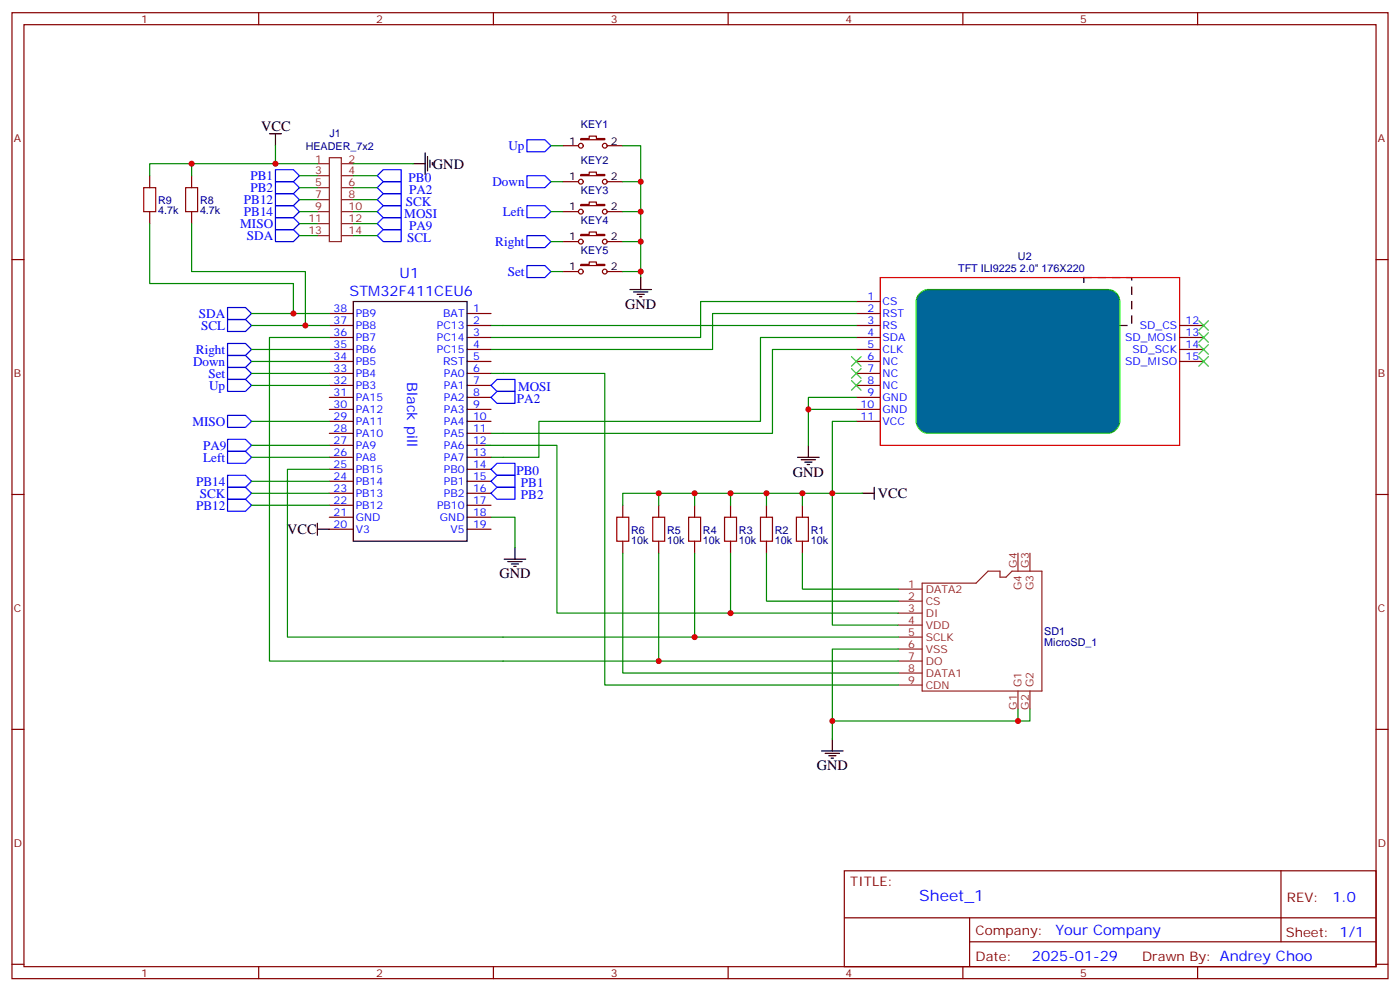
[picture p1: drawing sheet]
<svg xmlns="http://www.w3.org/2000/svg" width="412mm" height="292mm" viewBox="0 0 412 292" stroke-linecap="round" stroke-linejoin="round" font-family="sans-serif">
<g fill="none" stroke="#870000" stroke-width=".35">
<path d="M3.5 3.7h405.4v284.4h-405.4zM7.1 7.3h398.2v277.3h-398.2zM76.2 3.7v3.6M145.3 3.7v3.6M214.5 3.7v3.6M283.6 3.7v3.6M352.8 3.7v3.6M3.5 76.4h3.6M405.3 76.4h3.6M97 92.3h7.1M97 95.8h7.1M97 99.3h7.1"/>
<path d="M137.6 92.3h7M137.6 95.8h7M137.6 99.3h7M252.2 92.3h7.1M252.2 95.8h7.1M252.2 99.3h7.1M252.2 88.8h7.1M347.5 95.8h7M347.5 99.3h7M97 102.9h7.1M97 106.4h7.1M97 109.9h7.1"/>
<path d="M97 113.5h7.1M97 117h7.1M137.6 102.9h7M137.6 106.4h7M137.6 109.9h7M137.6 113.5h7M137.6 117h7M252.2 102.9h7.1M252.2 106.4h7.1M252.2 109.9h7.1M252.2 113.5h7.1M252.2 117h7.1"/>
<path d="M347.5 102.9h7M347.5 106.4h7M97 120.5h7.1M97 124h7.1M97 127.6h7.1M97 131.1h7.1M97 134.6h7.1M97 138.1h7.1M137.6 120.5h7M137.6 124h7M137.6 127.6h7M137.6 131.1h7"/>
<path d="M137.6 134.6h7M137.6 138.1h7M252.2 120.5h7.1M252.2 124h7.1M3.5 145.6h3.6M97 141.7h7.1M97 145.2h7.1M97 148.7h7.1M97 152.3h7.1M97 155.8h7.1M137.6 141.7h7M137.6 145.2h7"/>
<path d="M137.6 148.7h7M137.6 152.3h7M137.6 155.8h7M405.3 145.6h3.6M3.5 214.7h3.6M405.3 214.7h3.6M248.7 256.3h156.6v28.3h-156.6zM377.3 256.4v20.8M248.7 270.2h156.5M285.6 277.2h119.6M285.6 270.2v14.1M3.5 283.8h3.6"/>
<path d="M76.2 284.6v3.5M145.3 284.6v3.5M214.5 284.6v3.5M283.6 284.6v3.5M352.8 284.6v3.5M405.3 283.8h3.6"/>
</g>
<path d="M104.1 88.8h33.5v70.5h-33.5z" fill="none" stroke="#000" stroke-width=".35"/>
<path d="M319.3 81.7h14.1v14.1h-14.1z" fill="none" stroke="#000" stroke-width=".35" stroke-dasharray="2.1 2.1"/>
<path d="M259.3 81.7h88.2v49.4h-88.2z" fill="none" stroke="#f00" stroke-width=".35"/>
<path d="M271 86.3a3.6 3.6 0 0 1 2.4-1.1h52.9a3.5 3.5 0 0 1 3.5 3.6v35.2a3.8 3.8 0 0 1-3.5 3.6h-52.9a3.8 3.8 0 0 1-3.5-3.6v-35.2a3.5 3.5 0 0 1 1.1-2.5z" fill="#069" stroke="#0f0" stroke-width=".35"/>
<g fill="none" stroke="#8c2424" stroke-width=".35">
<path d="M93.5 48.2h3.5M93.5 51.7h3.5M93.5 55.2h3.5M93.5 58.8h3.5M97 46.4h3.5v24.7h-3.5zM100.5 48.2h3.6M100.5 51.7h3.6M100.5 55.2h3.6M100.5 58.8h3.6M93.5 62.3h3.5M93.5 65.8h3.5M93.5 69.4h3.5"/>
<path d="M100.5 62.3h3.6M100.5 65.8h3.6M100.5 69.4h3.6M264.6 173.4h7M264.6 177h7M271.6 171.7h15.9l3.5-3.6h3.6v1.8h1.7l1.8-1.8h8.8v35.3h-35.3zM299.9 162.8v5.3M303.4 162.8v5.3M264.6 180.5h7M264.6 184h7M264.6 187.5h7M264.6 191.1h7"/>
<path d="M264.6 194.6h7M264.6 198.1h7M264.6 201.6h7M299.9 203.4v5.3M303.4 203.4v5.3"/>
</g>
<g fill="none" stroke="#000" stroke-width=".35">
<path d="M79.4 39.4h3.5M81.1 39.4v3.5M121.7 48.2h3.5M125.2 45v6.4M125.9 46.1v4.2M126.6 47.1v2.1M127.4 47.8v.7M185.6 85.2h6.3M186.6 85.9h4.3M187.7 86.6h2.1M188.4 87.3h.7M188.7 81.7v3.5"/>
<path d="M234.9 134.6h6.4M236 135.3h4.2M237.1 136h2.1M237.8 136.7h.7M238.1 131.1v3.5M93.5 155.8h3.5M93.5 154v3.6M254 145.2h3.5M257.5 143.4v3.6M148.5 164.6h6.4M149.6 165.3h4.2M150.6 166h2.2"/>
<path d="M151.3 166.7h.7M151.7 161.1v3.5M245.2 217.5v3.6M242 221.1h6.4M243.1 221.8h4.2M244.1 222.5h2.1M244.8 223.2h.7"/>
</g>
<g fill="none" stroke="#008700" stroke-width=".35">
<path d="M56.4 48.2v3.5M81.1 42.9v5.3h12.4M81.1 48.2h-37v3.5M88.2 51.7h5.3M88.2 55.2h5.3M88.2 58.8h5.3M104.1 48.2h17.6M104.1 51.7h7M104.1 55.2h7M104.1 58.8h7M162.3 53.5h3.5M162.3 42.9h3.5"/>
<path d="M183.4 42.9h5.3v38.8M183.4 53.5h5.3M44.1 65.8v17.7h42.3v8.8M56.4 65.8v14.1h33.6v15.9M88.2 62.3h5.3M88.2 65.8h5.3M88.2 69.4h5.3M104.1 62.3h7M104.1 65.8h7M104.1 69.4h7M162.3 79.9h3.5M162.3 71.1h3.5"/>
<path d="M162.3 62.3h3.5M183.4 79.9h5.3M183.4 71.1h5.3M183.4 62.3h5.3M74.1 95.8h22.9M74.1 92.3h22.9M97 99.3h-17.6v95.3h114.6M144.6 95.8h107.6M252.2 92.3h-42.3v10.6h-65.3M252.2 99.3h-28.2v24.7h-65.3v10.6h-14.1M252.2 88.8h-45.8v10.5h-61.8M74.1 109.9h22.9"/>
<path d="M74.1 102.9h22.9M74.1 106.4h22.9M74.1 113.5h22.9M144.6 109.9h33.6v91.7h86.4M252.2 117h-14.1v14.1M252.2 102.9h-24.7v24.7h-82.9M74.1 134.6h22.9M74.1 131.1h22.9M74.1 124h22.9M97 138.1h-12.3v49.4h119.9M142.9 131.1h21.1v49.4h51.2M238.1 120.5h14.1"/>
<path d="M252.2 124h-7v60h19.4M74.1 145.2h22.9M74.1 141.7h22.9M74.1 148.7h22.9M144.6 152.3h7.1v8.8M194 145.2v3.5M204.6 145.2v3.5M215.2 145.2v3.5M225.8 145.2v3.5M236.4 145.2v3.5M254 145.2h-70.6v3.5M183.4 162.8v35.3h81.2"/>
<path d="M194 162.8v31.8h70.6M204.6 162.8v24.7h60M215.2 162.8v17.7h49.4M225.8 162.8v14.2h38.8M236.4 162.8v10.6h28.2M264.6 191.1h-19.4v26.4M299.9 208.7v3.5M303.4 208.7v3.5h-58.2"/>
</g>
<g fill="none" stroke="#3c3" stroke-width=".35">
<path d="M353.1 94.4l2.9 2.8M353.1 97.9l2.9 2.9M356 94.4l-2.9 2.8M356 97.9l-2.9 2.9M250.8 105l2.8 2.8M250.8 108.5l2.8 2.8M250.8 112l2.8 2.9M253.6 105l-2.8 2.8M253.6 108.5l-2.8 2.8M253.6 112l-2.8 2.9M353.1 101.5l2.9 2.8M353.1 105l2.9 2.8"/>
<path d="M356 101.5l-2.9 2.8M356 105l-2.9 2.8"/>
</g>
<path d="M42.3 55.2h3.6v7.1h-3.6zM54.7 55.2h3.5v7.1h-3.5zM181.7 152.3h3.5v7h-3.5zM192.3 152.3h3.5v7h-3.5zM202.8 152.3h3.6v7h-3.6zM213.4 152.3h3.6v7h-3.6zM224 152.3h3.5v7h-3.5zM234.6 152.3h3.5v7h-3.5z" fill="none" stroke="#a10000" stroke-width=".35"/>
<g fill="none" stroke="#870000" stroke-width=".35">
<path d="M44.1 51.7v3.5M56.4 51.7v3.5M165.8 42.9h4.6M165.8 53.5h4.6M171.1 40.8h2.5v-.7h2.1v.7h2.5v.3h-7.1zM171.1 51.4h2.5v-.7h2.1v.7h2.5v.3h-7.1zM178.9 42.9h4.5M178.9 53.5h4.5M44.1 62.3v3.5M56.4 62.3v3.5M165.8 62.3h4.6M165.8 71.1h4.6"/>
<path d="M165.8 79.9h4.6M171.1 60.2h2.5v-.7h2.1v.7h2.5v.3h-7.1zM171.1 69h2.5v-.7h2.1v.7h2.5v.4h-7.1zM171.1 77.8h2.5v-.7h2.1v.7h2.5v.4h-7.1zM178.9 62.3h4.5M178.9 71.1h4.5M178.9 79.9h4.5M183.4 148.7v3.6M183.4 159.3v3.5M194 148.7v3.6M194 159.3v3.5M204.6 148.7v3.6"/>
<path d="M204.6 159.3v3.5M215.2 148.7v3.6M215.2 159.3v3.5M225.8 148.7v3.6M225.8 159.3v3.5M236.4 148.7v3.6M236.4 159.3v3.5"/>
<circle cx="171.1" cy="42.9" r=".71"/>
<circle cx="171.1" cy="53.5" r=".71"/>
<circle cx="178.2" cy="42.9" r=".71"/>
<circle cx="178.2" cy="53.5" r=".71"/>
<circle cx="171.1" cy="71.1" r=".71"/>
<circle cx="171.1" cy="79.9" r=".71"/>
<circle cx="171.1" cy="62.3" r=".71"/>
<circle cx="178.2" cy="71.1" r=".71"/>
<circle cx="178.2" cy="79.9" r=".71"/>
<circle cx="178.2" cy="62.3" r=".71"/>
</g>
<g fill="none" stroke="#00f" stroke-width=".35">
<path d="M81.1 50h5.3l1.8 1.7-1.8 1.8h-5.3zM81.1 53.5h5.3l1.8 1.7-1.8 1.8h-5.3zM81.1 57h5.3l1.8 1.8-1.8 1.7h-5.3zM112.9 57h5.3v3.5h-5.3l-1.8-1.7zM112.9 53.5h5.3v3.5h-5.3l-1.8-1.8zM112.9 50h5.3v3.5h-5.3l-1.8-1.8zM155.2 41.1h5.3l1.8 1.8-1.8 1.8h-5.3zM155.2 51.7h5.3l1.8 1.8-1.8 1.7h-5.3zM81.1 60.5h5.3l1.8 1.8-1.8 1.8h-5.3zM81.1 64.1h5.3l1.8 1.7-1.8 1.8h-5.3zM81.1 67.6h5.3l1.8 1.8-1.8 1.7h-5.3zM111.1 69.4l1.8-1.8h5.3v3.5h-5.3z"/>
<path d="M111.1 65.8l1.8-1.7h5.3v3.5h-5.3zM111.1 62.3l1.8-1.8h5.3v3.6h-5.3zM155.2 60.5h5.3l1.8 1.8-1.8 1.8h-5.3zM155.2 69.4h5.3l1.8 1.7-1.8 1.8h-5.3zM155.2 78.2h5.3l1.8 1.7-1.8 1.8h-5.3zM67 90.5h5.3l1.8 1.8-1.8 1.8h-5.3zM67 94.1h5.3l1.8 1.7-1.8 1.8h-5.3zM67 111.7h5.3l1.8 1.8-1.8 1.7h-5.3zM67 104.6h5.3l1.8 1.8-1.8 1.8h-5.3zM67 101.1h5.3l1.8 1.8-1.8 1.7h-5.3zM67 108.2h5.3l1.8 1.7-1.8 1.8h-5.3zM146.4 115.2h5.3v3.5h-5.3l-1.8-1.7z"/>
<path d="M146.4 111.7h5.3v3.5h-5.3l-1.8-1.7zM67 132.9h5.3l1.8 1.7-1.8 1.8h-5.3zM67 139.9h5.3l1.8 1.8-1.8 1.7h-5.3zM67 122.3h5.3l1.8 1.7-1.8 1.8h-5.3zM67 129.3h5.3l1.8 1.8-1.8 1.8h-5.3zM146.4 139.9h5.3v3.5h-5.3l-1.8-1.7zM146.4 136.4h5.3v3.5h-5.3l-1.8-1.8zM67 147h5.3l1.8 1.7-1.8 1.8h-5.3zM67 143.4h5.3l1.8 1.8-1.8 1.8h-5.3zM146.4 143.4h5.3v3.6h-5.3l-1.8-1.8z"/>
</g>
<g fill="#c00">
<circle cx="245.2" cy="212.2" r=".88"/>
<circle cx="299.9" cy="212.2" r=".88"/>
<circle cx="238.1" cy="120.5" r=".88"/>
<circle cx="245.2" cy="145.2" r=".88"/>
<circle cx="194" cy="145.2" r=".88"/>
<circle cx="204.6" cy="145.2" r=".88"/>
<circle cx="215.2" cy="145.2" r=".88"/>
<circle cx="225.8" cy="145.2" r=".88"/>
<circle cx="236.4" cy="145.2" r=".88"/>
<circle cx="215.2" cy="180.5" r=".88"/>
<circle cx="204.6" cy="187.5" r=".88"/>
<circle cx="194" cy="194.6" r=".88"/>
<circle cx="188.7" cy="79.9" r=".88"/>
<circle cx="188.7" cy="71.1" r=".88"/>
<circle cx="188.7" cy="62.3" r=".88"/>
<circle cx="188.7" cy="53.5" r=".88"/>
<circle cx="81.1" cy="48.2" r=".88"/>
<circle cx="56.4" cy="48.2" r=".88"/>
<circle cx="90" cy="95.8" r=".88"/>
<circle cx="86.4" cy="92.3" r=".88"/>
</g>
<text font-size="4.6" fill="#00f" x="270.8" y="265.4">Sheet_1</text>
<g font-size="4.2">
<text x="76.9" y="38.7">VCC</text>
<text x="127.5" y="49.6">GND</text>
<text x="184.1" y="90.9">GND</text>
<text x="233.5" y="140.3">GND</text>
<text x="258.6" y="146.6">VCC</text>
<text x="84.6" y="157.2">VCC</text>
<text x="147.1" y="170.3">GND</text>
<text x="240.6" y="226.7">GND</text>
</g>
<g font-size="4.2" fill="#00f">
<text x="117.7" y="81.7">U1</text>
<text x="103" y="87">STM32F411CEU6</text>
<text x="119.9" y="112.6" transform="rotate(90 119.9 112.6)">Black pill</text>
<text x="392.5" y="265.6">1.0</text>
<text x="310.9" y="275.2">Your Company</text>
<text x="304" y="283">2025-01-29</text>
</g>
<g font-size="3.9" fill="#00f">
<text x="149.8" y="44.2">Up</text>
<text x="73.8" y="53">PB1</text>
<text x="120.4" y="53.5">PB0</text>
<text x="73.8" y="56.5">PB2</text>
<text x="120.5" y="57">PA2</text>
<text x="145" y="54.8">Down</text>
<text x="71.9" y="60">PB12</text>
<text x="71.9" y="63.6">PB14</text>
<text x="119.1" y="64.1">MOSI</text>
<text x="119.5" y="60.5">SCK</text>
<text x="148.1" y="63.6">Left</text>
<text x="70.8" y="67.1">MISO</text>
<text x="72.7" y="70.6">SDA</text>
<text x="119.9" y="71.1">SCL</text>
<text x="120.5" y="67.6">PA9</text>
<text x="145.9" y="72.4">Right</text>
<text x="149.6" y="81.2">Set</text>
<text x="58.6" y="93.6">SDA</text>
<text x="59.3" y="97.1">SCL</text>
<text x="56.9" y="107.7">Down</text>
<text x="57.7" y="104.1">Right</text>
<text x="61.4" y="111.2">Set</text>
<text x="61.6" y="114.7">Up</text>
<text x="152.3" y="118.7">PA2</text>
<text x="152.6" y="115.2">MOSI</text>
<text x="56.7" y="125.3">MISO</text>
<text x="59.8" y="132.4">PA9</text>
<text x="59.9" y="135.9">Left</text>
<text x="57.7" y="142.9">PB14</text>
<text x="152.1" y="139.9">PB0</text>
<text x="153.5" y="143.4">PB1</text>
<text x="58.8" y="146.5">SCK</text>
<text x="153.5" y="147">PB2</text>
<text x="57.7" y="150">PB12</text>
</g>
<g font-size="3.9" fill="#800">
<text x="250.5" y="260.9">TITLE:</text>
<text x="379.1" y="265.6">REV:</text>
<text x="287.4" y="275.1">Company:</text>
<text x="378.7" y="275.7">Sheet: 1/1</text>
<text x="287.4" y="282.8">Date:</text>
<text x="336.4" y="282.9">Drawn By: Andrey Choo</text>
</g>
<g font-size="3.2" fill="#800">
<text x="41.6" y="6.7">1</text>
<text x="110.8" y="6.7">2</text>
<text x="179.9" y="6.7">3</text>
<text x="249.1" y="6.7">4</text>
<text x="318.2" y="6.7">5</text>
<text x="4.1" y="41.8">A</text>
<text x="405.9" y="41.8">A</text>
<text x="4.1" y="111">B</text>
<text x="405.9" y="111">B</text>
<text x="4.1" y="180.1">C</text>
<text x="405.9" y="180.1">C</text>
<text x="4.1" y="249.3">D</text>
<text x="405.9" y="249.3">D</text>
<text x="41.6" y="287.5">1</text>
<text x="110.8" y="287.5">2</text>
<text x="179.9" y="287.5">3</text>
<text x="249.1" y="287.5">4</text>
<text x="318.2" y="287.5">5</text>
</g>
<g font-size="3.2" fill="#000080">
<text x="97" y="40.4">J1</text>
<text x="171.1" y="37.6">KEY1</text>
<text x="90" y="44.2">HEADER_7x2</text>
<text x="171.1" y="48.2">KEY2</text>
<text x="171.1" y="57">KEY3</text>
<text x="46.6" y="63.1">4.7k</text>
<text x="46.6" y="60">R9</text>
<text x="58.9" y="63.1">4.7k</text>
<text x="58.9" y="60">R8</text>
<text x="171.1" y="65.8">KEY4</text>
<text x="171.1" y="74.6">KEY5</text>
<text x="299.9" y="76.4">U2</text>
<text x="282.2" y="79.9">TFT ILI9225 2.0&quot; 176X220</text>
<text x="185.9" y="160.1">10k</text>
<text x="185.9" y="157.1">R6</text>
<text x="196.5" y="160.1">10k</text>
<text x="196.5" y="157.1">R5</text>
<text x="207.1" y="160.1">10k</text>
<text x="207.1" y="157.1">R4</text>
<text x="217.7" y="160.1">10k</text>
<text x="217.7" y="157.1">R3</text>
<text x="228.2" y="160.1">10k</text>
<text x="228.2" y="157.1">R2</text>
<text x="238.8" y="160.1">10k</text>
<text x="238.8" y="157.1">R1</text>
<text x="307.6" y="190.1">MicroSD_1</text>
<text x="307.6" y="187">SD1</text>
</g>
<g font-size="3.2" fill="#8d2323">
<text x="92.9" y="47.8">1</text>
<text x="102.7" y="47.8">2</text>
<text x="92.9" y="51.4">3</text>
<text x="102.7" y="51.4">4</text>
<text x="92.9" y="54.9">5</text>
<text x="92.9" y="58.4">7</text>
<text x="102.7" y="54.9">6</text>
<text x="102.7" y="58.4">8</text>
<text x="90.9" y="65.5">11</text>
<text x="92.9" y="61.9">9</text>
<text x="102.7" y="61.9">10</text>
<text x="102.7" y="65.5">12</text>
<text x="90.9" y="69">13</text>
<text x="102.7" y="69">14</text>
<text x="299.5" y="167.1" transform="rotate(-90 299.5 167.1)">G4</text>
<text x="303" y="167.1" transform="rotate(-90 303 167.1)">G3</text>
<text x="267.5" y="173.1">1</text>
<text x="300.9" y="173.7" transform="rotate(-90 300.9 173.7)">G4</text>
<text x="304.4" y="173.7" transform="rotate(-90 304.4 173.7)">G3</text>
<text x="267.5" y="176.6">2</text>
<text x="272.7" y="174.5">DATA2</text>
<text x="272.7" y="178">CS</text>
<text x="267.5" y="180.1">3</text>
<text x="267.5" y="183.7">4</text>
<text x="272.7" y="181.5">DI</text>
<text x="272.7" y="185.1">VDD</text>
<text x="267.5" y="187.2">5</text>
<text x="267.5" y="190.7">6</text>
<text x="272.7" y="188.6">SCLK</text>
<text x="267.5" y="194.2">7</text>
<text x="267.5" y="197.8">8</text>
<text x="272.7" y="192.1">VSS</text>
<text x="272.7" y="195.7">DO</text>
<text x="267.5" y="201.3">9</text>
<text x="272.7" y="199.2">DATA1</text>
<text x="272.7" y="202.7">CDN</text>
<text x="300.9" y="202.4" transform="rotate(-90 300.9 202.4)">G1</text>
<text x="304.4" y="202.4" transform="rotate(-90 304.4 202.4)">G2</text>
<text x="299.5" y="208.9" transform="rotate(-90 299.5 208.9)">G1</text>
<text x="303" y="208.9" transform="rotate(-90 303 208.9)">G2</text>
</g>
<g font-size="3.2">
<text x="167.7" y="42.5">1</text>
<text x="179.9" y="42.5">2</text>
<text x="167.7" y="53.1">1</text>
<text x="179.9" y="53.1">2</text>
<text x="167.7" y="61.9">1</text>
<text x="179.9" y="61.9">2</text>
<text x="167.7" y="70.8">1</text>
<text x="179.9" y="70.8">2</text>
<text x="167.7" y="79.6">1</text>
<text x="179.9" y="79.6">2</text>
</g>
<g font-size="3.2" fill="#00f">
<text x="255.5" y="88.4">1</text>
<text x="260" y="89.8">CS</text>
<text x="98.3" y="95.5">37</text>
<text x="98.3" y="91.9">38</text>
<text x="104.8" y="93.3">PB9</text>
<text x="130.6" y="93.3">BAT</text>
<text x="139.3" y="91.9">1</text>
<text x="139.3" y="95.5">2</text>
<text x="255.5" y="91.9">2</text>
<text x="255.5" y="95.5">3</text>
<text x="260" y="93.3">RST</text>
<text x="349.2" y="95.5">12</text>
<text x="98.3" y="99">36</text>
<text x="104.8" y="100.4">PB7</text>
<text x="104.8" y="96.9">PB8</text>
<text x="128.7" y="96.9">PC13</text>
<text x="128.7" y="100.4">PC14</text>
<text x="139.3" y="99">3</text>
<text x="255.5" y="99">4</text>
<text x="260" y="96.9">RS</text>
<text x="260" y="100.4">SDA</text>
<text x="331.5" y="100.4">SD_MOSI</text>
<text x="335.8" y="96.9">SD_CS</text>
<text x="349.2" y="99">13</text>
<text x="98.3" y="106">34</text>
<text x="98.3" y="102.5">35</text>
<text x="104.8" y="107.5">PB5</text>
<text x="104.8" y="103.9">PB6</text>
<text x="128.7" y="103.9">PC15</text>
<text x="130.5" y="107.5">RST</text>
<text x="139.3" y="102.5">4</text>
<text x="139.3" y="106">5</text>
<text x="255.5" y="102.5">5</text>
<text x="255.5" y="106">6</text>
<text x="260" y="103.9">CLK</text>
<text x="260" y="107.5">NC</text>
<text x="331.5" y="107.5">SD_MISO</text>
<text x="333.6" y="103.9">SD_SCK</text>
<text x="349.2" y="102.5">14</text>
<text x="349.2" y="106">15</text>
<text x="98.3" y="113.1">32</text>
<text x="98.3" y="109.6">33</text>
<text x="104.8" y="111">PB4</text>
<text x="130.8" y="111">PA0</text>
<text x="139.3" y="109.6">6</text>
<text x="139.3" y="113.1">7</text>
<text x="255.5" y="109.6">7</text>
<text x="255.5" y="113.1">8</text>
<text x="260" y="111">NC</text>
<text x="98.3" y="116.6">31</text>
<text x="104.8" y="118">PA15</text>
<text x="104.8" y="114.5">PB3</text>
<text x="130.8" y="114.5">PA1</text>
<text x="130.8" y="118">PA2</text>
<text x="139.3" y="116.6">8</text>
<text x="255.5" y="116.6">9</text>
<text x="260" y="114.5">NC</text>
<text x="260" y="118">GND</text>
<text x="98.3" y="123.7">29</text>
<text x="98.3" y="120.2">30</text>
<text x="104.8" y="125.1">PA11</text>
<text x="104.8" y="121.6">PA12</text>
<text x="130.8" y="121.6">PA3</text>
<text x="130.8" y="125.1">PA4</text>
<text x="139.3" y="120.2">9</text>
<text x="139.3" y="123.7">10</text>
<text x="253.5" y="120.2">10</text>
<text x="253.5" y="123.7">11</text>
<text x="260" y="121.6">GND</text>
<text x="260" y="125.1">VCC</text>
<text x="98.3" y="130.7">27</text>
<text x="98.3" y="127.2">28</text>
<text x="104.8" y="128.6">PA10</text>
<text x="130.8" y="128.6">PA5</text>
<text x="139.3" y="127.2">11</text>
<text x="139.3" y="130.7">12</text>
<text x="98.3" y="137.8">25</text>
<text x="98.3" y="134.3">26</text>
<text x="104.8" y="135.7">PA8</text>
<text x="104.8" y="132.2">PA9</text>
<text x="130.8" y="132.2">PA6</text>
<text x="130.8" y="135.7">PA7</text>
<text x="139.3" y="134.3">13</text>
<text x="139.3" y="137.8">14</text>
<text x="98.3" y="141.3">24</text>
<text x="104.8" y="142.7">PB14</text>
<text x="104.8" y="139.2">PB15</text>
<text x="130.8" y="139.2">PB0</text>
<text x="130.8" y="142.7">PB1</text>
<text x="139.3" y="141.3">15</text>
<text x="98.3" y="148.4">22</text>
<text x="98.3" y="144.9">23</text>
<text x="104.8" y="149.8">PB12</text>
<text x="104.8" y="146.3">PB13</text>
<text x="128.8" y="149.8">PB10</text>
<text x="130.8" y="146.3">PB2</text>
<text x="139.3" y="144.9">16</text>
<text x="139.3" y="148.4">17</text>
<text x="98.3" y="155.4">20</text>
<text x="98.3" y="151.9">21</text>
<text x="104.8" y="153.3">GND</text>
<text x="129.6" y="153.3">GND</text>
<text x="139.3" y="151.9">18</text>
<text x="139.3" y="155.4">19</text>
<text x="104.8" y="156.8">V3</text>
<text x="132.7" y="156.8">V5</text>
</g>
</svg>
